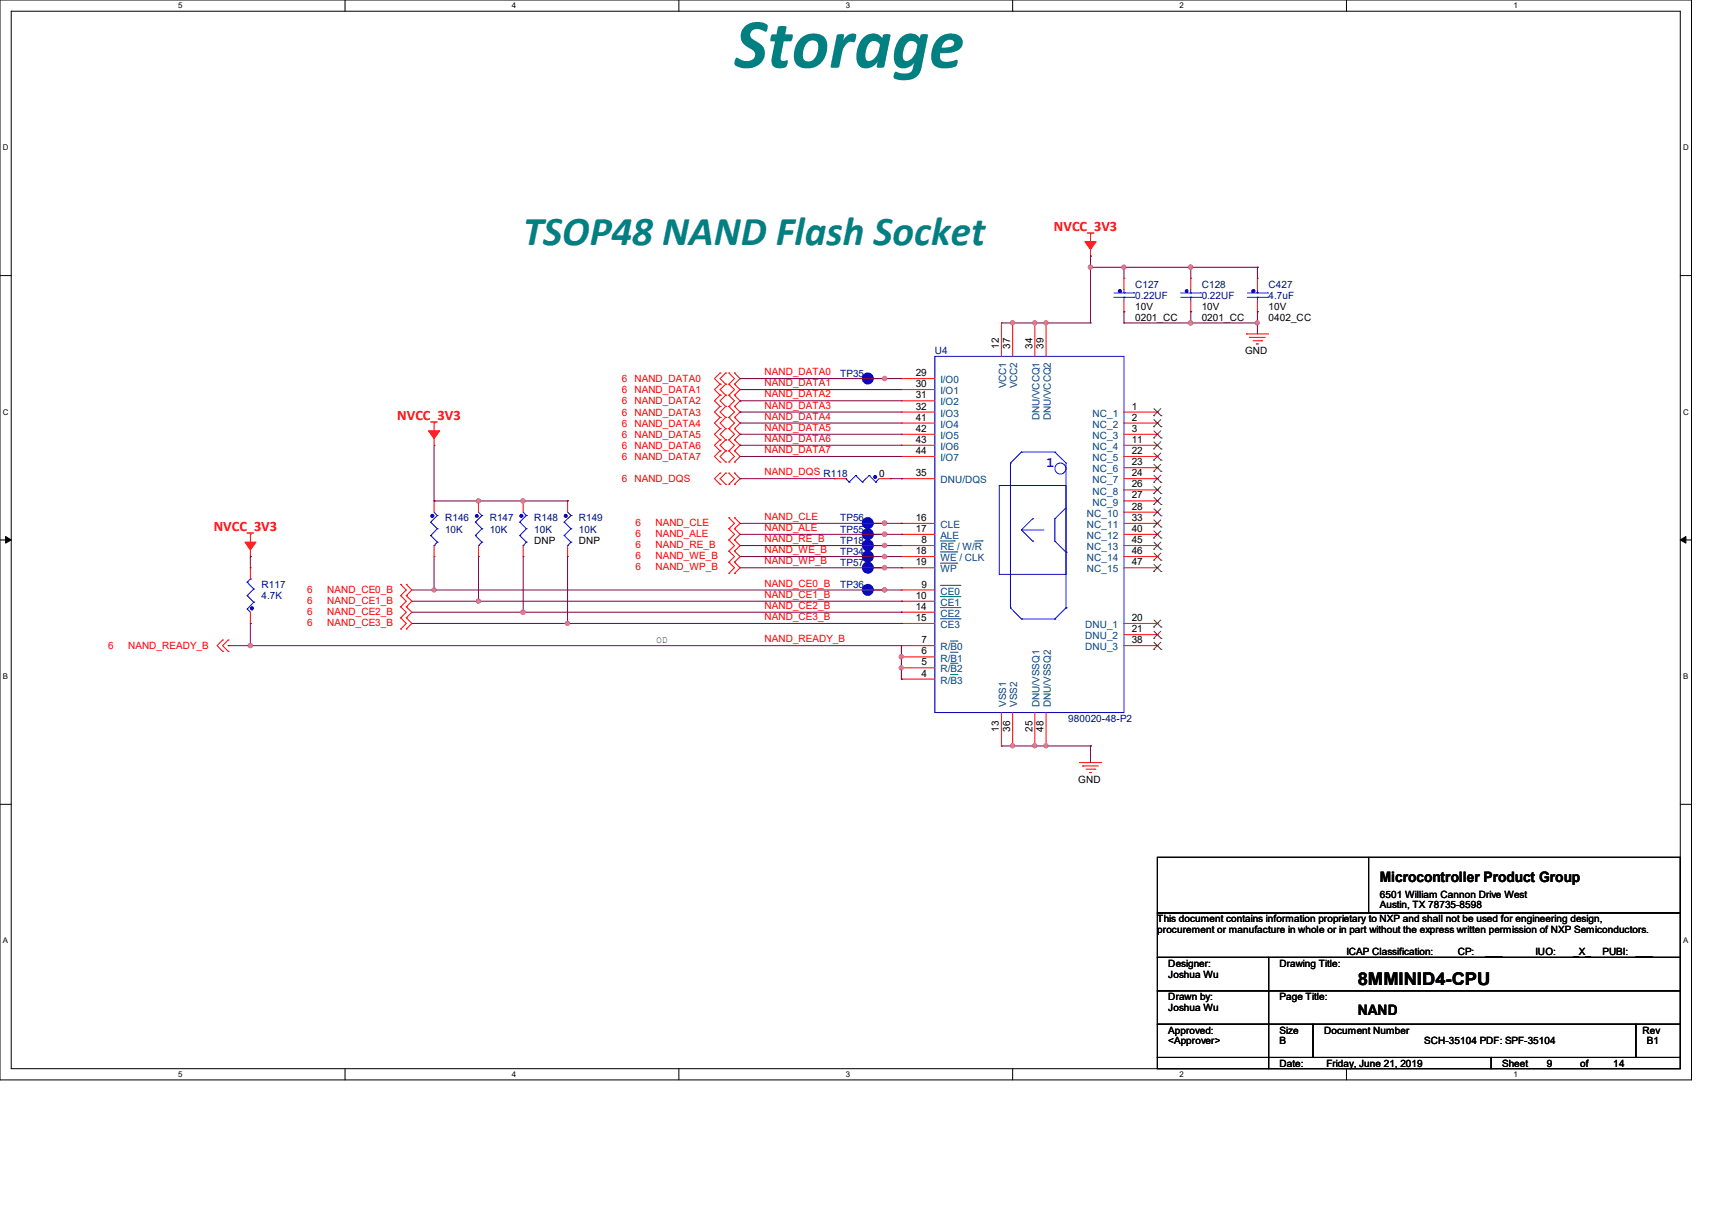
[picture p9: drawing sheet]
<svg xmlns="http://www.w3.org/2000/svg" width="297mm" height="210mm" viewBox="0 0 297 210" stroke-linecap="round" stroke-linejoin="round" font-family="sans-serif">
<path d="M0 0h293.5v187.3h-293.5zM1.9 1.9h289.6v183.4h-289.6z" fill="none" stroke="#000" stroke-width=".17"/>
<g fill="#fff">
<path d="M30.9 .2h.8v1.5h-.8z"/>
<path d="M30.9 185.5h.8v1.6h-.8z"/>
</g>
<path d="M59.9 0v1.9M59.9 185.3v2" fill="none" stroke="#000" stroke-width=".17"/>
<g fill="#fff">
<path d="M88.8 .2h.8v1.5h-.8z"/>
<path d="M88.8 185.5h.8v1.6h-.8z"/>
</g>
<path d="M117.8 0v1.9M117.8 185.3v2" fill="none" stroke="#000" stroke-width=".17"/>
<g fill="#fff">
<path d="M146.7 .2h.8v1.5h-.8z"/>
<path d="M146.7 185.5h.8v1.6h-.8z"/>
</g>
<path d="M175.7 0v1.9M175.7 185.3v2" fill="none" stroke="#000" stroke-width=".17"/>
<g fill="#fff">
<path d="M204.6 .2h.8v1.5h-.8z"/>
<path d="M204.6 185.5h.8v1.6h-.8z"/>
</g>
<path d="M233.6 0v1.9M233.6 185.3v2" fill="none" stroke="#000" stroke-width=".17"/>
<g fill="#fff">
<path d="M262.6 .2h.7v1.5h-.7z"/>
<path d="M262.6 185.5h.7v1.6h-.7z"/>
<path d="M.5 24.8h1v1.6h-1z"/>
<path d="M292 24.8h1v1.6h-1z"/>
<path d="M.5 70.7h1v1.5h-1z"/>
<path d="M292 70.7h1v1.5h-1z"/>
</g>
<path d="M0 47.8h1.9M291.5 47.8h2" fill="none" stroke="#000" stroke-width=".17"/>
<g fill="#fff">
<path d="M.5 116.5h.9v1.6h-.9z"/>
<path d="M292 116.5h.9v1.6h-.9z"/>
</g>
<path d="M0 93.6h1.9M291.5 93.6h2" fill="none" stroke="#000" stroke-width=".17"/>
<path d="M1 93l.9 .6-.9 .6zM291.5 93.6l1-.6v1.2z" fill="#000" stroke="#000" stroke-width=".17"/>
<g fill="#fff">
<path d="M.5 162.4h.9v1.5h-.9z"/>
<path d="M292 162.4h.9v1.5h-.9z"/>
</g>
<g fill="none" stroke="#000" stroke-width=".17">
<path d="M0 139.5h1.9M291.5 139.5h2M200.8 158.3h90.7v7.7h-90.7zM200.8 148.7h90.7v9.6h-90.7zM237.4 158.3h.1M237.4 148.7v9.6M200.8 166h19.3v5.8h-19.3zM200.8 171.8h19.3v5.8h-19.3zM200.8 177.6h19.3v5.8h-19.3zM220.1 166h71.4v5.8h-71.4zM220.1 171.8h71.4v5.8h-71.4zM220.1 177.6h7.7v5.8h-7.7z"/>
<path d="M227.8 177.6h56v5.8h-56zM283.8 177.6h7.7v5.8h-7.7zM200.8 183.4h19.3v1.9h-19.3zM220.1 183.4h38.6v1.9h-38.6zM258.7 183.4h32.8v1.9h-32.8z"/>
</g>
<g fill="none" stroke="#f00" stroke-width=".17">
<path d="M173.7 56h.1M173.7 56v5.8M175.7 56h.1M175.7 56v5.8M179.5 56h.1M179.5 56v5.8M181.5 56h.1M181.5 56v5.8M189.2 44.4h.1M189.2 40.6h.1M189.2 40.6v2.1M189.2 43.1v1.3"/>
<path d="M195 48.3h.1M195 54.1h.1M195 48.3v1.9M195 52.2v1.9M206.6 48.3h.1M206.6 54.1h.1M206.6 48.3v1.9M206.6 52.2v1.9M216.2 57.9h.1M216.2 57.9h3.9M216.8 58.5h.1M216.8 58.5h2.7"/>
<path d="M217.4 59.1h1.5M218 59.6h.1M218 59.6h.4M218.1 48.3h.1M218.1 54.1h.1M218.1 48.3v1.9M218.1 52.2v1.9M218.9 59.1h.1M75.3 77.2h.1M75.3 73.4h.1M75.3 73.4v2.1M75.3 75.9v1.3"/>
<path d="M124.9 78.2h.1M124.9 64.7h.1M124.9 66.6h.1M124.9 68.5h.1M124.9 70.5h.1M124.9 72.4h.1M124.9 74.3h.1M124.9 76.3h.1M124.9 78.2l-.9 1 .9 .9M124.9 64.7l-.9 1 .9 .9M124.9 66.6l-.9 1 .9 .9M124.9 68.5l-.9 1 .9 1"/>
<path d="M124.9 70.5l-.9 1 .9 .9M124.9 72.4l-.9 1 .9 .9M124.9 74.3l-.9 1 .9 1M124.9 76.3l-.9 .9 .9 1M125.9 78.2h.1M125.9 66.6h.1M125.9 64.7h.1M125.9 68.5h.1M125.9 70.5h.1M125.9 72.4h.1M125.9 74.3h.1M125.9 76.3h.1"/>
<path d="M125.9 78.2l-1 1 1 .9M125.9 64.7l-1 1 1 .9M125.9 66.6l-1 1 1 .9M125.9 68.5l-1 1 1 1M125.9 70.5l-1 1 1 .9M125.9 72.4l-1 1 1 .9M125.9 74.3l-1 1 1 1M125.9 76.3l-1 .9 1 1M126.4 78.2h.1M126.4 66.6h.1M126.4 64.7h.1M126.4 68.5h.1"/>
<path d="M126.4 70.5h.1M126.4 72.4h.1M126.4 74.3h.1M126.4 76.3h.1M126.4 78.2l1 1-1 .9M126.4 64.7l1 1-1 .9M126.4 66.6l1 1-1 .9M126.4 68.5l1 1-1 1M126.4 70.5l1 1-1 .9M126.4 72.4l1 1-1 .9M126.4 74.3l1 1-1 1M126.4 76.3l1 .9-1 1"/>
<path d="M127.4 78.2h.1M127.4 64.7h.1M127.4 66.6h.1M127.4 68.5h.1M127.4 70.5h.1M127.4 72.4h.1M127.4 74.3h.1M127.4 76.3h.1M127.4 78.2l1 1-1 .9M127.4 64.7l1 1-1 .9M127.4 66.6l1 1-1 .9M127.4 68.5l1 1-1 1"/>
<path d="M127.4 70.5l1 1-1 .9M127.4 72.4l1 1-1 .9M127.4 74.3l1 1-1 1M127.4 76.3l1 .9-1 1M151.6 65.7h1.9M153.5 65.7h.1M156.4 65.7h.1M156.4 67.6h.1M156.4 75.3h.1M156.4 79.2h.1M156.4 69.5h.1M156.4 71.5h.1"/>
<path d="M156.4 73.4h.1M156.4 77.2h.1M156.4 65.7h5.8M156.4 79.2h5.8M156.4 77.2h5.8M156.4 75.3h5.8M156.4 73.4h5.8M156.4 67.6h5.8M156.4 71.5h5.8M156.4 69.5h5.8M195 79.2h5.8M195 77.2h5.8"/>
<path d="M195 75.3h5.8M195 73.4h5.8M195 71.5h5.8M200.8 79.2h.1M200.8 77.2h.1M200.8 75.3h.1M200.8 73.4h.1M200.8 71.5h.1M43.4 96.5h.1M43.4 92.7h.1M43.4 98.5h.1M43.4 92.7v2.1"/>
<path d="M43.4 95.2v1.3M43.4 98.5v1.9M75.3 86.9h.1M75.3 96.5h.1M75.3 86.9v1.9M75.3 94.6v1.9M83 86.9h.1M83 96.5h.1M83 86.9v1.9M83 94.6v1.9M90.8 86.9h.1M90.8 96.5h.1"/>
<path d="M90.8 86.9v1.9M90.8 94.6v1.9M98.5 86.9h.1M98.5 96.5h.1M98.5 86.9v1.9M98.5 94.6v1.9M124.9 80.1h.1M124.9 82h.1M124.9 84h.1M124.9 82l-.9 1 .9 1M125.9 80.1h.1M125.9 84h.1"/>
<path d="M125.9 82h.1M125.9 82l-1 1 1 1M126.4 80.1h.1M126.4 99.4h.1M126.4 97.5h.1M126.4 93.6h.1M126.4 91.7h.1M126.4 89.8h.1M126.4 95.6h.1M126.4 84h.1M126.4 82h.1M126.4 97.5l1 1-1 .9"/>
<path d="M126.4 91.7l1 1-1 .9M126.4 89.8l1 1-1 .9M126.4 93.6l1 1-1 1M126.4 95.6l1 .9-1 1M126.4 82l1 1-1 1M127.4 80.1h.1M127.4 97.5h.1M127.4 99.4h.1M127.4 91.7h.1M127.4 93.6h.1M127.4 89.8h.1M127.4 95.6h.1"/>
<path d="M127.4 82h.1M127.4 84h.1M127.4 97.5l1 1-1 .9M127.4 91.7l1 1-1 .9M127.4 89.8l1 1-1 .9M127.4 93.6l1 1-1 1M127.4 95.6l1 .9-1 1M127.4 82l1 1-1 1M144.8 83h.1M144.8 83h1.9M151.6 96.5h1.9M151.6 98.5h1.9"/>
<path d="M151.6 92.7h1.9M151.6 94.6h1.9M151.6 90.8h1.9M152.5 83h1.9M153.5 96.5h.1M153.5 98.5h.1M153.5 90.8h.1M153.5 92.7h.1M153.5 94.6h.1M154.4 83h.1M156.4 98.5h.1M156.4 92.7h.1"/>
<path d="M156.4 96.5h.1M156.4 94.6h.1M156.4 90.8h.1M156.4 83h.1M156.4 96.5h5.8M156.4 98.5h5.8M156.4 92.7h5.8M156.4 94.6h5.8M156.4 90.8h5.8M156.4 83h5.8M195 96.5h5.8M195 98.5h5.8"/>
<path d="M195 92.7h5.8M195 94.6h5.8M195 90.8h5.8M195 83h5.8M195 88.8h5.8M195 86.9h5.8M195 85h5.8M195 81.1h5.8M200.8 98.5h.1M200.8 96.5h.1M200.8 94.6h.1M200.8 92.7h.1"/>
<path d="M200.8 90.8h.1M200.8 88.8h.1M200.8 86.9h.1M200.8 85h.1M200.8 83h.1M200.8 81.1h.1M38.6 111h.1M38.6 112.9h.1M38.6 111l-.9 1 .9 .9M39.6 111h.1M39.6 112.9h.1M39.6 111l-1 1 1 .9"/>
<path d="M43.4 108.1h.1M43.4 106.2v1.9M69.5 103.3h.1M69.5 101.3h.1M69.5 105.2h.1M69.5 107.1h.1M69.5 109.1h.1M69.5 101.3l1 1-1 1M69.5 103.3l1 1-1 .9M69.5 105.2l1 1-1 .9M69.5 107.1l1 1-1 1M70.5 101.3h.1"/>
<path d="M70.5 103.3h.1M70.5 105.2h.1M70.5 107.1h.1M70.5 109.1h.1M70.5 101.3l1 1-1 1M70.5 103.3l1 1-1 .9M70.5 105.2l1 1-1 .9M70.5 107.1l1 1-1 1M151.6 102.3h1.9M153.5 102.3h.1M156.4 102.3h.1M156.4 112h.1"/>
<path d="M156.4 108.1h.1M156.4 106.2h.1M156.4 104.3h.1M156.4 113.9h.1M156.4 115.8h.1M156.4 117.8h.1M156.4 102.3h5.8M156.4 112h5.8M156.4 108.1h5.8M156.4 106.2h5.8M156.4 104.3h5.8M156.4 113.9h5.8"/>
<path d="M156.4 115.8h5.8M156.4 117.8h5.8M195 112h5.8M195 110.1h5.8M195 108.1h5.8M200.8 112h.1M200.8 110.1h.1M200.8 108.1h.1M173.7 129.4h.1M173.7 123.6v5.8M175.7 129.4h.1M175.7 123.6v5.8"/>
<path d="M179.5 129.4h.1M179.5 123.6v5.8M181.5 129.4h.1M181.5 123.6v5.8M187.3 132.2h.1M187.3 132.2h3.8M187.8 132.8h.1M187.8 132.8h2.7M188.4 133.4h1.5M189 134h.1M189 134h.4M189.9 133.4h.1"/>
</g>
<g fill="#f00" stroke="#f00" stroke-width=".17">
<path d="M188.2 41.9h2l-1 1.4z" fill-rule="evenodd"/>
<path d="M42.5 94h1.9l-1 1.4z" fill-rule="evenodd"/>
<path d="M74.3 74.7h2l-1 1.4z" fill-rule="evenodd"/>
</g>
<g fill="none" stroke="#00f" stroke-width=".17">
<path d="M193.3 51.6h3.4M193.3 50.8h3.4M195 51.6h.1M195 50.8h.1M195 50.2v.6M195 51.6v.6M196.7 51.6h.1M196.7 50.8h.1M204.9 51.6h3.4M204.9 50.8h3.4M206.6 51.6h.1M206.6 50.8h.1"/>
<path d="M206.6 50.2v.6M206.6 51.6v.6M208.3 51.6h.1M208.3 50.8h.1M216.4 51.6h3.5M216.4 50.8h3.5M218.1 51.6h.1M218.1 50.8h.1M218.1 50.2v.6M218.1 51.6v.6M219.9 51.6h.1M219.9 50.8h.1"/>
<path d="M162.2 61.8h32.8v61.8h-32.8zM177.2 78.4h.1M177.2 78.4h5.8M177.2 78.4l-1.9 1.9M183 78.4h.1M183 78.4l2 1.9v25.1M74.7 90.6h.1M74.7 92.9h.1M74.7 90.6l1.2 1.1M74.7 92.9l1.2 1.1M75.3 94.6h.1M75.3 88.8l.6 .6"/>
<path d="M75.9 89.4h.1M75.9 91.7h.1M75.9 94h.1M75.9 89.4l-1.2 1.2M75.9 91.7l-1.2 1.2M75.9 94l-.6 .6M82.5 90.6h.1M82.5 92.9h.1M82.5 90.6l1.1 1.1M82.5 92.9l1.1 1.1M83 94.6h.1M83 88.8l.6 .6"/>
<path d="M83.6 89.4h.1M83.6 91.7h.1M83.6 94h.1M83.6 89.4l-1.1 1.2M83.6 91.7l-1.1 1.2M83.6 94l-.6 .6M90.2 90.6h.1M90.2 92.9h.1M90.2 90.6l1.1 1.1M90.2 92.9l1.1 1.1M90.8 94.6h.1M90.8 88.8l.5 .6"/>
<path d="M91.3 89.4h.1M91.3 91.7h.1M91.3 94h.1M91.3 89.4l-1.1 1.2M91.3 91.7l-1.1 1.2M91.3 94l-.5 .6M97.9 90.6h.1M97.9 92.9h.1M97.9 90.6l1.2 1.1M97.9 92.9l1.2 1.1M98.5 94.6h.1M98.5 88.8l.6 .6"/>
<path d="M99.1 89.4h.1M99.1 91.7h.1M99.1 94h.1M99.1 89.4l-1.2 1.2M99.1 91.7l-1.2 1.2M99.1 94l-.6 .6M146.7 83h.1M146.7 83l.6 .6M147.3 83.6h.1M148.5 82.5h.1M148.5 82.5l1.1 1.1M148.5 82.5l-1.2 1.1"/>
<path d="M149.6 83.6h.1M150.8 82.5h.1M150.8 82.5l1.1 1.1M150.8 82.5l-1.2 1.1M151.9 83.6h.1M152.5 83l-.6 .6M173.4 84.2h11.6v15.4h-11.6zM175.3 80.3h.1M175.3 80.3v25.1M177.2 91.9h.1M177.2 91.9h3.9M177.2 91.9l2 2"/>
<path d="M179.2 93.9h.1M179.2 90h.1M179.2 90l-2 1.9M183 90h.1M183 93.9h.1M183 93.9l2 1.9M183 90v3.9M185 95.8h.1M185 88.1l-2 1.9M42.9 105.6h.1M42.9 103.3h.1M42.9 101h.1"/>
<path d="M42.9 105.6l.5 .6M42.9 103.3l1.1 1.1M42.9 101l1.1 1.2M43.4 100.4h.1M43.4 100.4l-.5 .6M44 104.4h.1M44 102.2h.1M44 104.4l-1.1 1.2M44 102.2l-1.1 1.1M175.3 105.4h.1M175.3 105.4l1.9 2M177.2 107.4h.1"/>
<path d="M177.2 107.4h5.8M183 107.4h.1M185 105.4h.1M185 105.4l-2 2"/>
<circle cx="184" cy="81.3" r=".95"/>
</g>
<g fill="#00f" stroke="#00f" stroke-width=".17">
<circle cx="194.3" cy="50.5" r=".28"/>
<circle cx="90.4" cy="89.5" r=".28"/>
<circle cx="43.7" cy="105.5" r=".28"/>
<circle cx="150.6" cy="65.6" r=".95"/>
<circle cx="205.9" cy="50.5" r=".25"/>
<circle cx="98.1" cy="89.5" r=".28"/>
<circle cx="217.4" cy="50.5" r=".28"/>
<circle cx="150.6" cy="96.5" r=".95"/>
<circle cx="150.6" cy="98.4" r=".95"/>
<circle cx="150.6" cy="102.3" r=".95"/>
<circle cx="75" cy="89.5" r=".28"/>
<circle cx="150.6" cy="90.7" r=".95"/>
<circle cx="82.7" cy="89.5" r=".25"/>
<circle cx="151.8" cy="82.7" r=".28"/>
<circle cx="150.6" cy="92.6" r=".95"/>
<circle cx="150.6" cy="94.6" r=".95"/>
</g>
<g fill="none" stroke="#004080" stroke-width=".17">
<path d="M163.2 97.7h2.8M163.2 95.7h2.8M163.2 93.8h2.4M165.6 93.8h.1M166 97.7h.1M166 95.7h.1M169.1 93.8h1.3M170.4 93.8h.1M163.2 101.5h3.3M163.2 107.3h3.3M163.2 105.4h3.3M163.2 103.5h3.3"/>
<path d="M164.9 111.2h1.1M164.9 113.1h1.1M164.9 115h1.1M164.9 117h1.1M166 111.2h.1M166 113.1h.1M166 115h.1M166 117h.1M166.5 101.5h.1M166.5 107.3h.1M166.5 105.4h.1M166.5 103.5h.1"/>
</g>
<g fill="none" stroke="#804000" stroke-width=".17">
<path d="M200.2 79.8h.1M200.2 77.9h.1M200.2 75.9h.1M200.2 74h.1M200.2 72.1h.1M200.2 78.6l1.2 1.2M200.2 76.6l1.2 1.3M200.2 74.7l1.2 1.2M200.2 72.8l1.2 1.2M200.2 70.9l1.2 1.2M201.4 78.6l-1.2 1.2M201.4 76.6l-1.2 1.3"/>
<path d="M201.4 74.7l-1.2 1.2M201.4 72.8l-1.2 1.2M201.4 70.9l-1.2 1.2M201.4 79.8h.1M201.4 77.9h.1M201.4 75.9h.1M201.4 74h.1M201.4 72.1h.1M200.2 99.1h.1M200.2 97.2h.1M200.2 95.2h.1M200.2 93.3h.1"/>
<path d="M200.2 91.4h.1M200.2 89.5h.1M200.2 87.5h.1M200.2 85.6h.1M200.2 83.7h.1M200.2 81.7h.1M200.2 97.9l1.2 1.2M200.2 95.9l1.2 1.3M200.2 94l1.2 1.2M200.2 92.1l1.2 1.2M200.2 90.2l1.2 1.2M200.2 88.2l1.2 1.3"/>
<path d="M200.2 86.3l1.2 1.2M200.2 84.4l1.2 1.2M200.2 82.4l1.2 1.3M200.2 80.5l1.2 1.2M201.4 97.9l-1.2 1.2M201.4 95.9l-1.2 1.3M201.4 94l-1.2 1.2M201.4 92.1l-1.2 1.2M201.4 90.2l-1.2 1.2M201.4 88.2l-1.2 1.3M201.4 86.3l-1.2 1.2M201.4 84.4l-1.2 1.2"/>
<path d="M201.4 82.4l-1.2 1.3M201.4 80.5l-1.2 1.2M201.4 99.1h.1M201.4 97.2h.1M201.4 95.2h.1M201.4 93.3h.1M201.4 91.4h.1M201.4 89.5h.1M201.4 87.5h.1M201.4 85.6h.1M201.4 83.7h.1M201.4 81.7h.1"/>
<path d="M200.2 112.6h.1M200.2 110.7h.1M200.2 108.8h.1M200.2 111.4l1.2 1.2M200.2 109.5l1.2 1.2M200.2 107.5l1.2 1.3M201.4 111.4l-1.2 1.2M201.4 109.5l-1.2 1.2M201.4 107.5l-1.2 1.3M201.4 112.6h.1M201.4 110.7h.1M201.4 108.8h.1"/>
</g>
<g fill="none" stroke="#800040" stroke-width=".17">
<path d="M173.7 56h15.5M175.7 56h.1M179.5 56h.1M181.5 56h.1M189.2 44.4h.1M189.2 46.4h.1M189.2 56h.1M189.2 44.4v11.6M189.2 46.4h28.9M195 46.4h.1M195 54.1h.1M195 56h.1"/>
<path d="M195 46.4v1.9M195 54.1v1.9M195 56h23.1M206.6 54.1h.1M206.6 46.4h.1M206.6 46.4v1.9M206.6 54.1v1.9M218.1 46.4h.1M218.1 56h.1M218.1 54.1h.1M218.1 46.4v1.9M218.1 54.1v3.8"/>
<path d="M75.3 77.2v9.7M128.4 73.4h.1M128.4 75.3h.1M128.4 77.2h.1M128.4 79.2h.1M128.4 67.6h.1M128.4 69.5h.1M128.4 71.5h.1M128.4 65.7h.1M128.4 73.4h28M128.4 75.3h28M128.4 77.2h28"/>
<path d="M128.4 79.2h28M128.4 67.6h28M128.4 69.5h28M128.4 71.5h28M128.4 65.7h28M153.5 65.7h.1M43.4 96.5h.1M43.4 96.5v2M75.3 86.9h.1M75.3 96.5v5.8M75.3 86.9h23.2M83 86.9h.1"/>
<path d="M83 96.5v7.8M90.8 86.9h.1M90.8 96.5v9.7M98.5 86.9h.1M98.5 96.5v11.6M128.4 94.6h.1M128.4 96.5h.1M128.4 83h.1M128.4 94.6h28M128.4 90.8h28M128.4 98.5h28M128.4 96.5h28"/>
<path d="M128.4 92.7h28M128.4 83h16.4M153.5 90.8h.1M153.5 98.5h.1M153.5 92.7h.1M153.5 96.5h.1M153.5 94.6h.1M154.4 83h2M156.4 83h.1M156.4 92.7h.1M156.4 90.8h.1M156.4 98.5h.1"/>
<path d="M39.6 112h.1M39.6 112h116.8v5.8M43.4 108.1h.1M43.4 112h.1M43.4 108.1v3.9M71.5 102.3h84.9M71.5 104.3h84.9M71.5 106.2h84.9M71.5 108.1h84.9M75.3 102.3h.1M83 104.3h.1M90.8 106.2h.1"/>
<path d="M98.5 108.1h.1M153.5 102.3h.1M156.4 113.9h.1M156.4 104.3h.1M156.4 106.2h.1M156.4 108.1h.1M156.4 115.8h.1M156.4 117.8h.1M173.7 129.4h15.5M175.7 129.4h.1M179.5 129.4h.1M181.5 129.4h.1"/>
<path d="M189.2 129.4h.1M189.2 129.4v2.8"/>
</g>
<g fill="#f0f" stroke="#f0f" stroke-width=".17">
<circle cx="189.2" cy="46.3" r=".36"/>
<circle cx="195" cy="46.3" r=".36"/>
<circle cx="153.5" cy="94.6" r=".38"/>
<circle cx="153.5" cy="90.7" r=".38"/>
<circle cx="153.5" cy="98.4" r=".38"/>
<circle cx="153.5" cy="96.5" r=".38"/>
<circle cx="153.5" cy="92.6" r=".38"/>
<circle cx="153.5" cy="65.6" r=".38"/>
<circle cx="43.4" cy="112" r=".38"/>
<circle cx="175.7" cy="56" r=".36"/>
<circle cx="156.4" cy="113.9" r=".36"/>
<circle cx="75.3" cy="102.3" r=".36"/>
<circle cx="153.5" cy="102.3" r=".38"/>
<circle cx="83" cy="104.2" r=".36"/>
<circle cx="90.7" cy="106.2" r=".38"/>
<circle cx="98.4" cy="108.1" r=".36"/>
<circle cx="83" cy="86.9" r=".36"/>
<circle cx="90.7" cy="86.9" r=".38"/>
<circle cx="206.5" cy="46.3" r=".38"/>
<circle cx="206.5" cy="56" r=".38"/>
<circle cx="218.1" cy="56" r=".36"/>
<circle cx="175.7" cy="129.3" r=".36"/>
<circle cx="179.5" cy="129.3" r=".36"/>
<circle cx="181.5" cy="129.3" r=".36"/>
<circle cx="156.4" cy="115.8" r=".36"/>
<circle cx="179.5" cy="56" r=".36"/>
<circle cx="181.5" cy="56" r=".36"/>
</g>
<text font-size="12.3" fill="#008080" x="127.4" y="11.7">Storage</text>
<text font-size="7.1" fill="#008080" x="90.8" y="42.5">TSOP48 NAND Flash Socket</text>
<text font-size="3" x="235.5" y="170.8">8MMINID4-CPU</text>
<g font-size="2.5" fill="#f00">
<text x="182.8" y="40">NVCC_3V3</text>
<text x="68.9" y="72.9">NVCC_3V3</text>
<text x="37.1" y="92.2">NVCC_3V3</text>
</g>
<text font-size="2.5" fill="#00f" x="181.5" y="81">1</text>
<g font-size="2.5">
<text x="239.4" y="152.9">Microcontroller Product Group</text>
<text x="235.5" y="176.1">NAND</text>
</g>
<g font-size="1.7" fill="#000080">
<text x="196.9" y="49.9">C127</text>
<text x="196.9" y="51.8">0.22UF</text>
<text x="208.5" y="49.9">C128</text>
<text x="208.5" y="51.8">0.22UF</text>
<text x="220.1" y="49.9">C427</text>
<text x="220.1" y="51.8">4.7uF</text>
<text x="145.7" y="65.3">TP35</text>
<text x="162.2" y="61.5">U4</text>
<text x="77.2" y="90.4">R146</text>
<text x="77.2" y="92.4">10K</text>
<text x="85" y="90.4">R147</text>
<text x="85" y="92.4">10K</text>
<text x="92.7" y="90.4">R148</text>
<text x="92.7" y="92.4">10K</text>
<text x="100.4" y="90.4">R149</text>
<text x="100.4" y="92.4">10K</text>
<text x="145.7" y="90.4">TP56</text>
<text x="145.7" y="92.4">TP55</text>
<text x="145.7" y="94.3">TP18</text>
<text x="145.7" y="96.2">TP34</text>
<text x="145.7" y="98.1">TP57</text>
<text x="45.4" y="102">R117</text>
<text x="45.4" y="103.9">4.7K</text>
<text x="145.7" y="102">TP36</text>
<text x="185.3" y="125.2">980020-48-P2</text>
</g>
<g font-size="1.7">
<text x="196.9" y="53.8">10V</text>
<text x="208.5" y="53.8">10V</text>
<text x="220.1" y="53.8">10V</text>
<text x="196.9" y="55.7">0201_CC</text>
<text x="208.5" y="55.7">0201_CC</text>
<text x="220.1" y="55.7">0402_CC</text>
<text x="158.9" y="65.2">29</text>
<text x="173.3" y="60.5" transform="rotate(-90 173.3 60.5)">12</text>
<text x="175.3" y="60.5" transform="rotate(-90 175.3 60.5)">37</text>
<text x="179.1" y="60.5" transform="rotate(-90 179.1 60.5)">34</text>
<text x="181.1" y="60.5" transform="rotate(-90 181.1 60.5)">39</text>
<text x="216" y="61.5">GND</text>
<text x="158.9" y="67.1">30</text>
<text x="158.9" y="69.1">31</text>
<text x="158.9" y="71">32</text>
<text x="196.3" y="71">1</text>
<text x="158.9" y="74.9">42</text>
<text x="158.9" y="72.9">41</text>
<text x="158.9" y="76.8">43</text>
<text x="196.3" y="76.8">11</text>
<text x="196.3" y="74.9">3</text>
<text x="196.3" y="72.9">2</text>
<text x="152.5" y="82.7">0</text>
<text x="158.9" y="82.6">35</text>
<text x="158.9" y="78.7">44</text>
<text x="196.3" y="82.6">24</text>
<text x="196.3" y="80.7">23</text>
<text x="196.3" y="78.7">22</text>
<text x="196.3" y="88.4">28</text>
<text x="196.3" y="86.4">27</text>
<text x="196.3" y="84.5">26</text>
<text x="92.7" y="94.3">DNP</text>
<text x="100.4" y="94.3">DNP</text>
<text x="158.9" y="92.2">17</text>
<text x="158.9" y="90.3">16</text>
<text x="159.8" y="94.2">8</text>
<text x="196.3" y="94.2">45</text>
<text x="196.3" y="92.2">40</text>
<text x="196.3" y="90.3">33</text>
<text x="158.9" y="98">19</text>
<text x="158.9" y="96.1">18</text>
<text x="159.8" y="101.9">9</text>
<text x="196.3" y="98">47</text>
<text x="196.3" y="96.1">46</text>
<text x="158.9" y="107.7">15</text>
<text x="158.9" y="105.7">14</text>
<text x="158.9" y="103.8">10</text>
<text x="196.3" y="107.7">20</text>
<text x="159.8" y="111.5">7</text>
<text x="159.8" y="113.5">6</text>
<text x="196.3" y="111.5">38</text>
<text x="196.3" y="109.6">21</text>
<text x="159.8" y="115.4">5</text>
<text x="159.8" y="117.3">4</text>
<text x="173.3" y="126.9" transform="rotate(-90 173.3 126.9)">13</text>
<text x="175.3" y="126.9" transform="rotate(-90 175.3 126.9)">36</text>
<text x="179.1" y="126.9" transform="rotate(-90 179.1 126.9)">25</text>
<text x="181.1" y="126.9" transform="rotate(-90 181.1 126.9)">48</text>
<text x="187.1" y="135.8">GND</text>
<text x="239.4" y="155.7">6501 William Cannon Drive West</text>
<text x="200.8" y="159.9">This document contains information proprietary to NXP and shall not be used for engineering design,</text>
<text x="200.8" y="161.8">procurement or manufacture in whole or in part without the express written permission of NXP Semiconductors.</text>
<text x="239.4" y="157.4">Austin, TX 78735-8598</text>
<text x="202.7" y="167.6">Designer:</text>
<text x="222" y="167.6">Drawing Title:</text>
<text x="233.6" y="165.7">ICAP Classification:</text>
<text x="252.9" y="165.7">CP:</text>
<text x="257.7" y="165.7">___</text>
<text x="266.4" y="165.7">IUO:</text>
<text x="273" y="165.7">_X_</text>
<text x="278" y="165.7">PUBI:</text>
<text x="283.8" y="165.7">___</text>
<text x="202.7" y="173.4">Drawn by:</text>
<text x="202.7" y="169.6">Joshua Wu</text>
<text x="222" y="173.4">Page Title:</text>
<text x="202.7" y="179.2">Approved:</text>
<text x="202.7" y="175.3">Joshua Wu</text>
<text x="222" y="179.2">Size</text>
<text x="229.7" y="179.2">Document Number</text>
<text x="284.9" y="179.2">Rev</text>
<text x="202.7" y="181.1">&lt;Approver&gt;</text>
<text x="222" y="185">Date:</text>
<text x="222" y="181.1">B</text>
<text x="230.1" y="185">Friday, June 21, 2019</text>
<text x="247.1" y="181.1">SCH-35104 PDF: SPF-35104</text>
<text x="260.6" y="185">Sheet</text>
<text x="268.3" y="185">9</text>
<text x="274.1" y="185">of</text>
<text x="279.9" y="185">14</text>
<text x="285.7" y="181.1">B1</text>
</g>
<g font-size="1.7" fill="#f00">
<text x="132.6" y="65.1">NAND_DATA0</text>
<text x="107.9" y="66.3">6 NAND_DATA0</text>
<text x="107.9" y="68.2">6 NAND_DATA1</text>
<text x="107.9" y="70.1">6 NAND_DATA2</text>
<text x="132.6" y="67">NAND_DATA1</text>
<text x="132.6" y="68.9">NAND_DATA2</text>
<text x="132.6" y="70.9">NAND_DATA3</text>
<text x="107.9" y="72.1">6 NAND_DATA3</text>
<text x="107.9" y="74">6 NAND_DATA4</text>
<text x="107.9" y="75.9">6 NAND_DATA5</text>
<text x="107.9" y="77.9">6 NAND_DATA6</text>
<text x="132.6" y="72.8">NAND_DATA4</text>
<text x="132.6" y="74.7">NAND_DATA5</text>
<text x="132.6" y="76.6">NAND_DATA6</text>
<text x="107.9" y="79.8">6 NAND_DATA7</text>
<text x="107.9" y="83.6">6 NAND_DQS</text>
<text x="132.6" y="78.6">NAND_DATA7</text>
<text x="132.6" y="82.4">NAND_DQS R118</text>
<text x="110.2" y="93.1">6</text>
<text x="110.2" y="91.2">6</text>
<text x="110.2" y="95">6</text>
<text x="113.7" y="93.1">NAND_ALE</text>
<text x="113.7" y="91.2">NAND_CLE</text>
<text x="113.7" y="95">NAND_RE_B</text>
<text x="132.6" y="94">NAND_RE_B</text>
<text x="132.6" y="90.2">NAND_CLE</text>
<text x="132.6" y="95.9">NAND_WE_B</text>
<text x="132.6" y="92.1">NAND_ALE</text>
<text x="110.2" y="98.9">6</text>
<text x="110.2" y="97">6</text>
<text x="113.7" y="98.9">NAND_WP_B</text>
<text x="113.7" y="97">NAND_WE_B</text>
<text x="132.6" y="97.9">NAND_WP_B</text>
<text x="132.6" y="101.7">NAND_CE0_B</text>
<text x="53.3" y="102.8">6</text>
<text x="53.3" y="104.7">6</text>
<text x="53.3" y="106.6">6</text>
<text x="56.8" y="102.8">NAND_CE0_B</text>
<text x="56.8" y="104.7">NAND_CE1_B</text>
<text x="56.8" y="106.6">NAND_CE2_B</text>
<text x="132.6" y="103.7">NAND_CE1_B</text>
<text x="132.6" y="105.6">NAND_CE2_B</text>
<text x="132.6" y="107.5">NAND_CE3_B</text>
<text x="18.8" y="112.6">6</text>
<text x="22.2" y="112.6">NAND_READY_B</text>
<text x="53.3" y="108.6">6</text>
<text x="56.8" y="108.6">NAND_CE3_B</text>
<text x="132.6" y="111.4">NAND_READY_B</text>
</g>
<g font-size="1.7" fill="#004080">
<text x="163.1" y="66.5">I/O0</text>
<text x="163.1" y="68.4">I/O1</text>
<text x="163.1" y="70.3">I/O2</text>
<text x="174.5" y="67.4" transform="rotate(-90 174.5 67.4)">VCC1</text>
<text x="176.5" y="67.4" transform="rotate(-90 176.5 67.4)">VCC2</text>
<text x="163.1" y="76.1">I/O5</text>
<text x="163.1" y="72.3">I/O3</text>
<text x="163.1" y="74.2">I/O4</text>
<text x="180.3" y="72.9" transform="rotate(-90 180.3 72.9)">DNU/VCCQ1</text>
<text x="182.3" y="72.9" transform="rotate(-90 182.3 72.9)">DNU/VCCQ2</text>
<text x="189.5" y="76.1">NC_3</text>
<text x="189.5" y="74.2">NC_2</text>
<text x="189.5" y="72.3">NC_1</text>
<text x="163.1" y="83.8">DNU/DQS</text>
<text x="163.1" y="80">I/O7</text>
<text x="163.1" y="78">I/O6</text>
<text x="189.5" y="83.8">NC_7</text>
<text x="189.5" y="81.9">NC_6</text>
<text x="189.5" y="80">NC_5</text>
<text x="189.5" y="78">NC_4</text>
<text x="188.5" y="89.6">NC_10</text>
<text x="189.5" y="87.7">NC_9</text>
<text x="189.5" y="85.8">NC_8</text>
<text x="163.1" y="93.5">ALE</text>
<text x="163.1" y="95.4">RE / W/R</text>
<text x="163.1" y="91.6">CLE</text>
<text x="188.5" y="95.4">NC_13</text>
<text x="188.5" y="93.5">NC_12</text>
<text x="188.5" y="91.6">NC_11</text>
<text x="163.1" y="99.3">WP</text>
<text x="163.1" y="97.3">WE / CLK</text>
<text x="188.5" y="99.3">NC_15</text>
<text x="188.5" y="97.3">NC_14</text>
<text x="163.1" y="103.1">CE0</text>
<text x="163.1" y="107">CE2</text>
<text x="163.1" y="105.1">CE1</text>
<text x="163.1" y="112.8">R/B0</text>
<text x="163.1" y="108.9">CE3</text>
<text x="188.3" y="112.8">DNU_3</text>
<text x="188.3" y="110.9">DNU_2</text>
<text x="188.3" y="108.9">DNU_1</text>
<text x="163.1" y="114.7">R/B1</text>
<text x="163.1" y="116.6">R/B2</text>
<text x="163.1" y="118.6">R/B3</text>
<text x="174.5" y="122.6" transform="rotate(-90 174.5 122.6)">VSS1</text>
<text x="176.5" y="122.6" transform="rotate(-90 176.5 122.6)">VSS2</text>
<text x="180.3" y="122.6" transform="rotate(-90 180.3 122.6)">DNU/VSSQ1</text>
<text x="182.3" y="122.6" transform="rotate(-90 182.3 122.6)">DNU/VSSQ2</text>
</g>
<text font-size="1.7" fill="#008000" x="113.9" y="111.5">OD</text>
<g font-size="1.4">
<text x="30.9" y="1.4">5</text>
<text x="88.8" y="1.4">4</text>
<text x="146.7" y="1.4">3</text>
<text x="204.6" y="1.4">2</text>
<text x="262.6" y="1.4">1</text>
<text x=".5" y="26.1">D</text>
<text x="292" y="26.1">D</text>
<text x=".5" y="71.9">C</text>
<text x="292" y="71.9">C</text>
<text x=".5" y="117.8">B</text>
<text x="292" y="117.8">B</text>
<text x=".5" y="163.6">A</text>
<text x="292" y="163.6">A</text>
<text x="30.9" y="186.8">5</text>
<text x="88.8" y="186.8">4</text>
<text x="146.7" y="186.8">3</text>
<text x="204.6" y="186.8">2</text>
<text x="262.6" y="186.8">1</text>
</g>
</svg>
